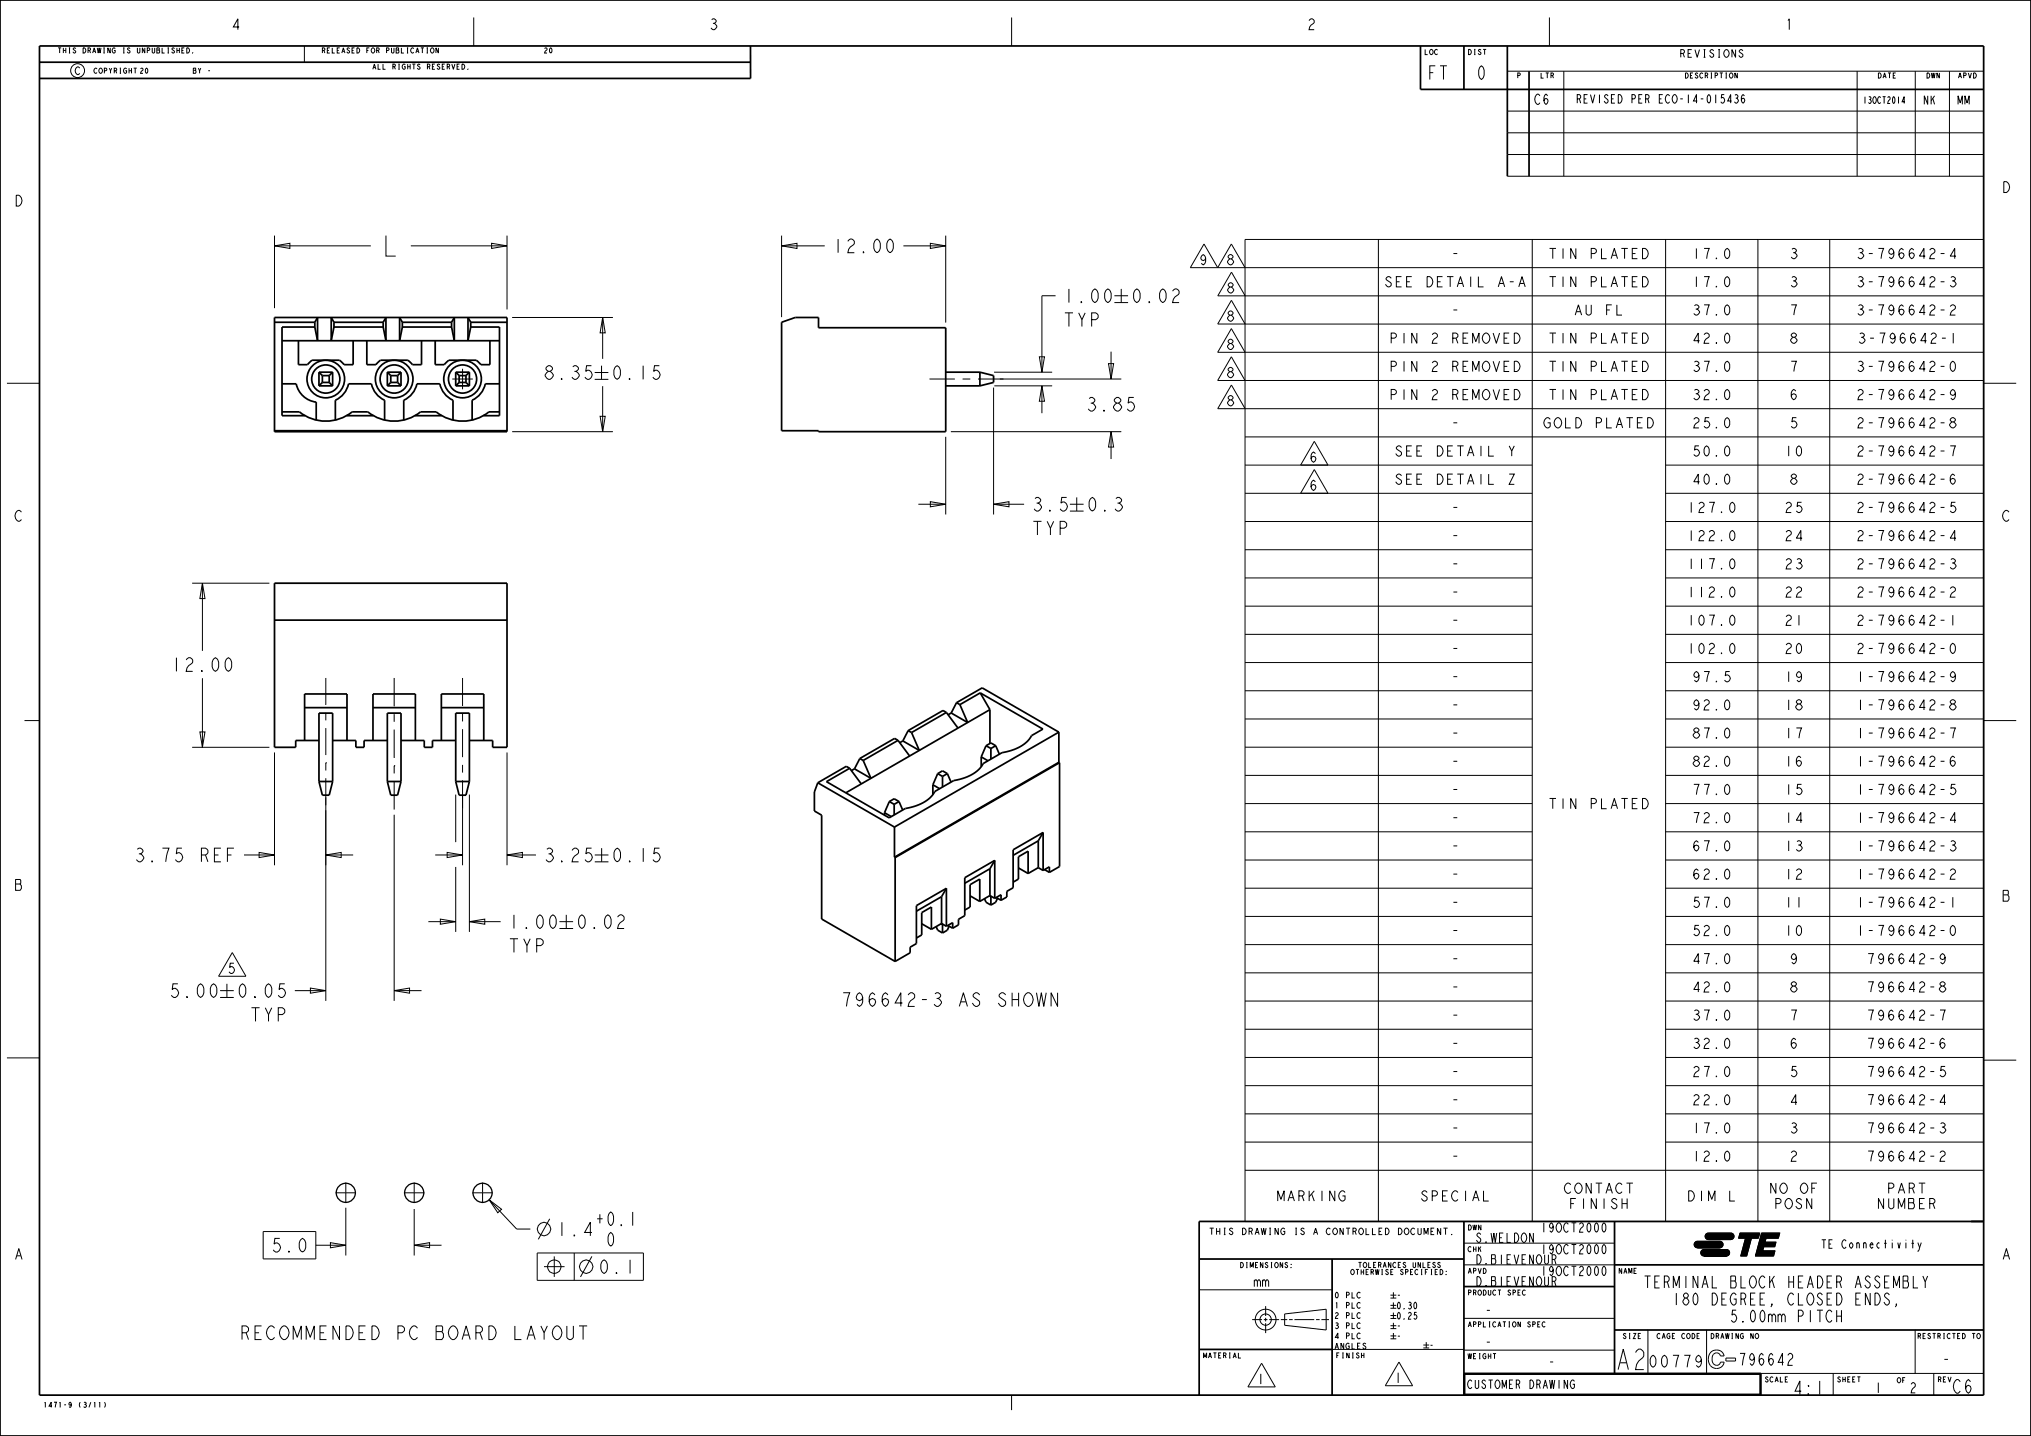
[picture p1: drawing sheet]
<svg xmlns="http://www.w3.org/2000/svg" width="594mm" height="420mm" viewBox="0 0 594 420" stroke-linecap="round" stroke-linejoin="round" font-family="sans-serif">
<g fill="none" stroke="#000" stroke-width=".29">
<path d="M39.1 19.9h.9M39.5 19.9v1.5M51 14.3l-.3-.3-.4 .3 .7 .7-.1 .4-.3 .1-.4-.4M51.7 14v1.5M51.7 14.8h.8M52.5 14v1.5M53.2 14.8h.4M53.9 14h-.7v1.5h.7M54.6 14a.76 .76 0 0 1 .8 .8 .76 .76 0 0 1-.8 .7zM56.3 15.4l.1 .1zM89 13.4v4.8M123.1 14h.9"/>
<path d="M123.5 14v1.5M124.8 14h.4M124.8 15.5h.4M125 14v1.5M126.1 14.1l.2-.1a.77 .77 0 0 1 .7 .8 .77 .77 0 0 1-.7 .7l-.4-.7zM128.2 14v1.5l-.7-1.5v1.5M132.1 18.7l.5 1.6 .4-1.6M133.7 19.5h.4M134.4 18.7h-.7v1.6h.7M135.1 18.7a.76 .76 0 0 1 .8 .8 .76 .76 0 0 1-.8 .8zM138.6 5.1v8.3M295.9 5.1v8.3"/>
<path d="M433.8 14.5h.9M453.2 5.1v8.3M507.6 14.5v2.3l-1.1-2.3v2.3M509.7 14.9l-.4-.4-.6 .4 .1 .4 .9 .7-.1 .6-.5 .2-.6-.6M60.9 20.7h.5M136.8 20.1l.1 .2zM440.8 32.5h139.4M440.8 20.8h139.4M440.8 38.8h139.4M457.4 20.8v30.7M504.3 27.7h-.8l-.1 1 .3-.2a.84 .84 0 0 1 .7 .8 .84 .84 0 0 1-.7 .9l-.4-.4M506 21.5l.2-.2a.77 .77 0 0 1 .6 .8 .77 .77 0 0 1-.6 .8l-.4-.8z"/>
<path d="M506.4 29.5h-1.1l.9-1.8v2.5M507.4 27.9l.5-.2 .4 .4-.4 .6a.68 .68 0 0 1 .5 .9 .68 .68 0 0 1-1 .4l-.1-.2M507.7 28.7h.2M508.1 21.3v1.6l-.7-1.6v1.6M510.2 28.1l-.4-.4a1.69 1.69 0 0 0 0 2.5 .83 .83 0 0 0 0-1.5l-.4 .2-.1 .4M543.1 20.8l.1 30.7M554.4 21.3h-.7v1.6h.7M557.1 29.8h-.8l.6-1.5v2M560.1 20.8l.1 30.7M570.1 20.8l.1 30.7M577.2 21.3a.76 .76 0 0 1 .8 .8 .76 .76 0 0 1-.8 .8zM440.8 45.2h139.4"/>
<path d="M440.8 51.5h139.4M364.1 70h216v287.3h-216zM364.1 78.3h216M403.1 70v287.3M448.1 70v287.3M453.2 72.7h1.9M454.1 72.7v3M480.4 72.7a1.51 1.51 0 0 1 1.7 1.5 1.51 1.51 0 0 1-1.7 1.5zM487.1 70v287.3M514.1 70v287.3M535.1 70v287.3M543.6 72.9l.3-.2a.77 .77 0 0 1 1 .7l-.6 .5a.86 .86 0 0 1 .5 1.4 .86 .86 0 0 1-1.4-.1"/>
<path d="M543.9 73.9h.4M572.1 74.9h-1.7l1.3-2.2v3M364.1 94.8h216M364.1 86.5h216M2 112.1h9.6M132.3 110.9h6M135.3 107.9v6M271.8 110.9h7.5M281.5 110.9h2.3M286 110.9h7.5M364.1 119.5h216M364.1 111.3h216"/>
<path d="M364.1 103h216M580.2 112.1h9.5M364.1 136h84M364.1 127.8h216M384.4 129.1l4 6.9h-8zM487.1 136h93M364.1 144.3h84M364.1 152.5h84M380.4 144.3l4-7 4 7M487.1 144.3h93M487.1 152.5h93M364.1 177.3h84"/>
<path d="M364.1 169h84M364.1 160.8h84M487.1 177.3h93M487.1 169h93M487.1 160.8h93M95.3 198.3v7.9M115.3 198.3v8.3M135.3 198.3v8.2M364.1 193.8h84M364.1 185.5h84M487.1 193.8h93M487.1 185.5h93"/>
<path d="M7.2 210.8h4.4M95.3 208.4v2.3M95.3 213v7.8M115.3 208.9v2.2M115.3 213.4v8.3M135.3 208.7v2.3M135.3 213.3v8.2M364.1 218.5h84M364.1 210.3h84M364.1 202h84M487.1 218.5h93M487.1 210.3h93"/>
<path d="M487.1 202h93M580.2 210.8h9.5M95.3 223.1h.1M95.3 223.1v2.3M95.3 227.6v7.9M115.3 224h.1M115.3 224v2.2M115.3 228.5v8.3M135.3 223.7v2.3M135.3 228.2v8.2M364.1 235h84M364.1 226.8h84"/>
<path d="M487.1 235h93M487.1 226.8h93M364.1 259.8h84M364.1 251.5h84M364.1 243.3h84M487.1 259.8h93M487.1 251.5h93M487.1 243.3h93M364.1 276.3h84M364.1 268h84M487.1 276.3h93M487.1 268h93"/>
<path d="M364.1 292.8h84M364.1 284.5h84M487.1 292.8h93M487.1 284.5h93M2 309.4h9.6M364.1 317.5h84M364.1 309.3h84M364.1 301h84M487.1 317.5h93M487.1 309.3h93M487.1 301h93M580.2 310.1h9.5"/>
<path d="M364.1 334h84M364.1 325.8h84M487.1 334h93M487.1 325.8h93M98.1 348.9h6M101.1 353.2v14M101.1 345.9v6M118.1 348.9h6M121.1 345.9v6M121.1 353.6v13.6M138.1 348.9h6M141.1 345.9v6"/>
<path d="M143.1 350.9l3.6 2.8-1.1 1zM143.1 350.9l8 8.6h4M160.8 356.5l-3.4 6M353.8 359.2h1.2M354.4 359.2v1.9M355.8 359.2v1.9M356.8 359.2v1.9M357.9 359.2h.5M358.2 359.2v1.9M364.1 342.3h216M419.5 359.2h-1v1.9h1M421.4 359.2v1.9l-1-1.9v1.9"/>
<path d="M422.2 359.2h1.2M422.8 359.2v1.9M468.8 357.9l.3-.3a1.86 1.86 0 0 1 0 2.8 1.94 1.94 0 0 1-.3-2.5zM77 360.2h15.4v8h-15.4zM92.4 364.2h8.7M96.6 363.5l4.5 .7-4.5 .8zM121.1 364.2l4.5-.7v1.5zM121.1 364.2h8M157.1 366.5h31.1v8h-31.1zM159.1 370.5h6M162.1 367.5v6M167.9 366.5v8"/>
<path d="M173.1 367.5l-3.3 6M173.1 360.5h-2.1l1.7-3v4M176.2 368.8l.5-.3 .4 .3a2.53 2.53 0 0 1-.4 3.7l-.5-.4a2.77 2.77 0 0 1 0-3.3zM180.2 372.1l.3 .4h-.3zM184.3 368.5v4M350.7 377.2h38.8M355.8 360.2h1M357.9 361.1h.5M376.6 369.5l-.3-.3-.4 .3 .7 .8-.1 .3-.4 .2-.3-.4M377.6 369.7l.1 .2zM377.6 370.6l.1 .2zM397.8 378.2l-.3-.2a.87 .87 0 0 0-.7 .8 .87 .87 0 0 0 .7 .9l.3-.3"/>
<path d="M406.7 378.8h1.7M406.7 379.7h1.7M407.5 378v1.7M417.6 370h.5M418.3 369.2h-.7v1.5h.7M418.5 371.3h.3M418.5 372.8h.3M419.8 372h.4M419.8 369.5l-.3-.3-.4 .3 .7 .7-.1 .4-.4 .1-.3-.3M420.5 371.3h-.7v1.5h.7M421.2 371.3a.76 .76 0 0 1 .8 .7 .76 .76 0 0 1-.8 .8zM421.2 369.5l-.2-.3-.5 .3 .7 .7-.1 .4-.3 .1-.4-.3"/>
<path d="M422.9 371.8l.1 .1zM422.9 372.7l.1 .1zM424.6 360.9l.1 .2zM428.1 369.9h44.1M428.1 363.6h44.1M433.8 371a.76 .76 0 0 1 .9 .7 .76 .76 0 0 1-.9 .8zM444 378.1h.4M444.7 377.3h-.7v1.5h.7M446.1 377.6l-.3-.3a.77 .77 0 0 0-.6 .8 .77 .77 0 0 0 .6 .7l.3-.2M448.5 360.6v2.8l-1.1-2.8v2.8M451.8 373.4v2.3l.4 .4h.2l.5-.4v-2.3M451.8 367v2.3l.4 .4h.2l.5-.4v-2.3"/>
<path d="M454 374.8h.6l.5-.5v-.4l-.5-.5h-.6v2.7M454 368.4h.6l.5-.5v-.5l-.5-.4h-.6v2.7M454.6 374.8l.5 1.3M454.6 368.4l.5 1.3M468.8 364.2l.3-.2a1.86 1.86 0 0 1 0 2.7 1.94 1.94 0 0 1-.3-2.5zM468.8 370.6l.3-.3a1.86 1.86 0 0 1 0 2.8 1.94 1.94 0 0 1-.3-2.5zM478.6 371h-.7v1.5h.7M495.8 363.3l.6-.3h6.6a.95 .95 0 0 1 .9 .9 .95 .95 0 0 1-.8 1l-6.7 .1a.95 .95 0 0 1-.8-.6 .95 .95 0 0 1 .2-1.1zM496.4 365l6.7-.1zM497.7 365.7l.7-.2h6.5a.95 .95 0 0 1 1 .8 .95 .95 0 0 1-.9 1l-6.6 .1a.95 .95 0 0 1-.9-.6 .95 .95 0 0 1 .2-1.1zM498.4 367.4l6.6-.1zM499 360.9l.6-.3h6.6a.95 .95 0 0 1 .9 .9 .95 .95 0 0 1-.8 1h-6.7a.95 .95 0 0 1-.8-.5 .95 .95 0 0 1 .2-1.1z"/>
<path d="M499.6 362.5h6.7zM503.1 364.9l-6.7 .1a.95 .95 0 0 1-.9-1 .95 .95 0 0 1 .9-1h6.6a.95 .95 0 0 1 .9 1 .95 .95 0 0 1-.9 1M505 367.4h-6.6a.95 .95 0 0 1-1-1 .95 .95 0 0 1 1-.9h6.5a.95 .95 0 0 1 1 .9 .95 .95 0 0 1-1 1M506.3 362.5h-6.7a.95 .95 0 0 1-.9-.9 .95 .95 0 0 1 .9-1h6.6a.95 .95 0 0 1 .9 1 .95 .95 0 0 1-.9 .9M508.9 360.6h5.8l-.4 1.5h-2.1l-1.4 5.3h-1.7l1.4-5.3h-2zM515.2 360.6h5.3l-.4 1.5h-3.6l-3.1 5.3zM515.2 360.6h5.3l-.4 1.5h-3.6l-.3 1.2h3.2l-.3 1.3h-3.3l-.3 1.3h3.6l-.4 1.5h-5.3zM515.8 364.6l-.3 1.3h3.6l-.4 1.5h-5.3zM516.5 362.1l-.3 1.2h3.2l-.3 1.3h-3.3l-2.4 2.8zM547 378.2v3.5l-1.4-3.5v3.5M548.4 378.2a1.2 1.2 0 0 1 1.4 .9 2.17 2.17 0 0 1-.7 2.6h-.7zM551.2 374.9h.8"/>
<path d="M552.6 373.2h-1.4v3.5h1.4M552.6 378.8l-.6-.6a.8 .8 0 0 0-.8 .9l.5 .6a1.11 1.11 0 0 1 .9 .9 1.11 1.11 0 0 1-.6 1.1 1.15 1.15 0 0 1-1-.9M553.8 376.7v-3.5l.9 2.9 .8-2.9v3.5M556.6 373.2h1.2l.2 .3-.2 1.2 .4 .5v.9l-.4 .6h-1.2zM556.6 374.7h1.2M559 363.6h.8M559.4 362.6v2.5M559.6 373.2v3.5h1.4M560.9 363.4l.5 1.5-.4 1h-.2M561.9 363.4l-.5 1.5M562.4 373.2l.7 1.7v1.8M563.8 373.2l-.7 1.7"/>
<path d="M362.2 395.7v1.5h.7M366.2 386h2.9M369.6 386h1.1M370.2 382v2.9M370.2 385.4v1.1M370.2 387v2.9M371.2 386h2.9M374.6 386h1.9M375.7 384.3l12.2-1.4v6.1l-12.2-1.4zM377 386h1.1M378.6 386h5.8M384.9 386h1"/>
<path d="M386.5 386h2.2M389.6 394.7h38.6M397.8 381.2l-.3-.3a.87 .87 0 0 0-.7 .9 .87 .87 0 0 0 .7 .8l.3-.2M397.8 384.2l-.3-.3a.87 .87 0 0 0-.7 .9 .87 .87 0 0 0 .7 .8l.3-.3M397.8 387.2l-.3-.3a.87 .87 0 0 0-.7 .8 .87 .87 0 0 0 .7 .9l.3-.3M397.8 390.2l-.3-.3a.87 .87 0 0 0-.7 .8 .87 .87 0 0 0 .7 .9l.3-.3M398.2 396.4h.7M398.9 395.7v1.5M399.5 393.1l-.3-.2-.5 .2 .8 .9-.1 .4-.4 .2-.4-.5M406.7 390.7h1.7M406.7 387.7h1.7M406.7 384.8h1.7"/>
<path d="M406.7 381.8h1.7M406.7 391.6h1.7M406.7 388.6h1.7M406.7 385.6h1.7M406.7 382.6h1.7M407.5 380.9v1.7M407.5 383.9v1.7M407.5 386.9v1.7M407.5 389.9v1.7M413.7 381l.2-.1a1.35 1.35 0 0 1 0 2 1.41 1.41 0 0 1-.2-1.9zM414.3 383.8h-.6l-.1 .9 .2-.2a.67 .67 0 0 1 .6 .7 .67 .67 0 0 1-.6 .6l-.3-.3M416.3 393.4h1.7"/>
<path d="M416.3 394.2h1.7M417.1 392.5v1.7M428.1 385.6h44.1M428.1 394.9h44.1M436.6 395.9h.9M437.1 395.9v1.5M448.3 387.4l.6-.2v-.5l-.6-.1v1.5M449.7 387.4h.5M450.5 386.6h-.8v1.5h.8M451.9 386.8l-.3-.2a.77 .77 0 0 0-.6 .8 .77 .77 0 0 0 .6 .7l.3-.2M479.9 390h-.8v1.5h.8M482 389v12.7"/>
<path d="M494.9 390a.76 .76 0 0 1 .8 .8 .76 .76 0 0 1-.8 .7zM496.3 390.8h.5M497.1 390h-.8v1.5h.8M497.6 397.6l-.2 .5-.6 .3-.7-.3a1.27 1.27 0 0 1 .7-1.7l.4 .3a2.21 2.21 0 0 1-.4 3.2l-.7-.6M499.1 389v12.7M500.4 395.5l.8-.5 1.1-.1 .9 .2 .7 .6 .3 .9h-1l-.5-.7-.8-.2-.8 .4-.3 .9 .1 1.4 .7 .8h1l.6-.8h1l-.2 .8-.6 .7-.9 .3h-.8l-.9-.3-.7-.6-.4-1-.1-1 .3-1zM507.6 397.2h-2.8v.9h2.8M512.8 390v1.5l-.8-1.5v1.5M513.6 390.1l.1-.1a.77 .77 0 0 1 .7 .8 .77 .77 0 0 1-.6 .7l-.5-.7zM522.9 396.4l.5-.6h.4l.5 .6a1.35 1.35 0 0 1-.9 1.5l-.5 1.4h1.4M535.8 383.8l-.6-.6a1.94 1.94 0 0 0-1.3 1.6 1.94 1.94 0 0 0 1 1.9h.3l.6-.6M537.2 383.2v3.5"/>
<path d="M537.2 384.9h1.4M538.6 383.2v3.5M554.7 381.7l-.2-.3h.2v.3l-.4 .6M560.1 389v12.7M576.8 390h.9M577.2 390v1.5M578.4 390.1l.2-.1a.77 .77 0 0 1 .6 .8 .77 .77 0 0 1-.6 .7l-.5-.7zM29 410.4l.2-.3v1.5M30.5 410.1l.3 .7-.3 .8M295.9 408v4.4M458.5 403.6v2.5l-1-2.5v2.5M460.5 404l-.4-.4a1.33 1.33 0 0 0-.9 1.3 1.33 1.33 0 0 0 .9 1.2l.4-.4v-.8h-.5"/>
<path d="M515 401.7h65.2M522.1 403.5h.5M522.9 402.7h-.8v1.5h.8M536.2 401.7v6.3M543.2 402.7h.9M543.7 402.7v1.5M565.6 401.7v6.3"/>
<circle cx="22.7" cy="20.7" r="2.03"/>
<circle cx="159.1" cy="359.5" r="1.96"/>
<circle cx="162.1" cy="370.4" r="1.99"/>
<circle cx="171.4" cy="370.5" r="1.96"/>
<circle cx="370.2" cy="386" r="3"/>
<circle cx="370.2" cy="386" r="1.66"/>
</g>
<path d="M495.8 363.3l.6-.3h6.6a.95 .95 0 0 1 .9 .9 .95 .95 0 0 1-.8 1l-6.7 .1a.95 .95 0 0 1-.8-.6 .95 .95 0 0 1 .2-1.1zM497.7 365.7l.7-.2h6.5a.95 .95 0 0 1 1 .8 .95 .95 0 0 1-.9 1l-6.6 .1a.95 .95 0 0 1-.9-.6 .95 .95 0 0 1 .2-1.1zM499 360.9l.6-.3h6.6a.95 .95 0 0 1 .9 .9 .95 .95 0 0 1-.8 1h-6.7a.95 .95 0 0 1-.8-.5 .95 .95 0 0 1 .2-1.1zM508.9 360.6h5.8l-.4 1.5h-2.1l-1.4 5.3h-1.7l1.4-5.3h-2zM515.8 364.6l-.3 1.3h3.6l-.4 1.5h-5.3zM516.5 362.1l-.3 1.2h3.2l-.3 1.3h-3.3l-2.4 2.8zM515.2 360.6h5.3l-.4 1.5h-3.6l-3.1 5.3z" fill="#000"/>
<g fill="none" stroke="#000" stroke-width=".51">
<path d="M0 0h594v420h-594zM11.6 18.2h207.9M11.6 13.4h568.6v394.6h-568.6zM219.5 13.4v9.5h-207.9M415.4 13.4v12.7h164.8M428.1 13.4v12.7M440.8 13.4v38.1M447.2 20.8v30.7M80.3 92.9h68v33.4h-68zM80.3 94.3h11.8M82.5 99.7h63.6M87.3 99.7v7h2.6l1.4-1.3h8l1.3 1.3h2.7v-7"/>
<path d="M92.1 95.7h-9.6v25.9h6.7M92.1 94.3l.8-1.4v6.8l-.8-4M92.1 94.3v1.4M97.7 94.3l-.8-1.4v6.8l.8-4M97.7 94.3v1.4M97.7 95.7h14.4M97.7 94.3h14.4M107.3 99.7v7h2.6l1.4-1.3h8l1.3 1.3h2.7v-7M112.1 94.3l.8-1.4v6.8l-.8-4M112.1 94.3v1.4M117.7 94.3l-.8-1.4v6.8l.8-4M117.7 94.3v1.4"/>
<path d="M117.7 95.7h14.4M117.7 94.3h14.4M127.3 99.7v7h2.6l1.4-1.3h8l1.3 1.3h2.7v-7M132.1 94.3l.8-1.4v6.8l-.8-4M132.1 94.3v1.4M137.7 95.7h8.4v25.9h-4.7M137.7 94.3h10.6M137.7 94.3l-.8-1.4v6.8l.8-4M137.7 94.3v1.4M228.6 94.3l4-1.4h6.8v3h37.2v30.4h-37.2v-.3h-10.8zM82.5 112.3h4.1a6.8 6.8 0 0 0 5.9 5.3v5.3M93.3 108.9v4"/>
<path d="M93.3 108.9l1 1M93.3 112.9h4M93.3 108.9h4M94.3 109.9v2M94.3 111.9l-1 1M94.3 111.9h2M94.3 109.9h2M96.3 109.9v2M96.3 111.9l1 1M97.3 108.9v4M97.3 108.9l-1 1M113.3 112.9h4"/>
<path d="M113.3 108.9v4M113.3 108.9l1 1M113.3 108.9h4M114.3 111.9h2M114.3 109.9v2M114.3 109.9h2M114.3 111.9l-1 1M116.3 111.9l1 1M116.3 109.9v2M117.3 108.9l-1 1M117.3 108.9v4M133.3 112.9h4"/>
<path d="M133.3 108.9h4M133.3 108.9l1 1M133.3 108.9v4M134.3 111.9h2M134.3 109.9h2M134.3 111.9l-1 1M134.3 109.9v2M136.3 111.9l1 1M136.3 109.9v2M137.3 108.9l-1 1M137.3 108.9v4M146.1 112.3h-4.2a6.8 6.8 0 0 1-3.8 4.8v5.8"/>
<path d="M276.6 112.9h10M276.6 108.9h10M286.6 108.9l4 1v2l-4 1M286.6 108.9v4M80.3 126h68M82.5 120.5h5.1a12.3 12.3 0 0 0 15.4 0h4.6a12.3 12.3 0 0 0 15.4 0h4.6a12.3 12.3 0 0 0 15.4 0h3.1M98.1 122.9v-5.8a6.8 6.8 0 0 0 3.8-4.8h6.7a6.8 6.8 0 0 0 3.9 4.8v5.8M101.4 121.6h7.8M118.1 122.9v-5.8a6.8 6.8 0 0 0 3.8-4.8h6.7a6.8 6.8 0 0 0 3.9 4.8v5.8M121.4 121.6h7.8M80.3 181.4h68M89.1 216.6v-13.6h12.4v13.6"/>
<path d="M89.1 207h12.4M93.3 216.6h-6.8v2h-6.2v-48h68v48h-4.2v-2h-6.8M97.3 216.6h6.8v2h2.4v-2h6.8M109.1 216.6v-13.6h12.4v13.6M109.1 207h12.4M117.3 216.6h6.8v2h2.4v-2h6.8M129.1 207h12.4M129.1 216.6v-13.6h12.4v13.6M262.6 216.5l-1-.5-10.1 5.8M262.6 216.5l-10.1 5.9M262.6 216.5l3.4 4.6M264.1 216.7l-1 .5"/>
<path d="M265.6 213.7l-1.5 3M265.6 213.7l1 .6M266.6 214.3l2.3 5.2-4.8-2.8M276.8 208.4l-1-.6-10.2 5.9M276.8 208.4l-10.2 5.9M276.8 208.4l3.4 4.5M278.2 208.5l-.9 .6M279.8 205.5l7.5-4.3 22.4 12.9M279.8 205.5l-1.6 3M279.8 205.5l.9 .6M280.7 206.1l2.3 5.2-4.8-2.8M286.7 202.7l18.3 10.5-3.3 2a11.5 11.5 0 0 1-8.6 4.9l-5.6 3.2a11.5 11.5 0 0 1-8.6 5l-5.5 3.2a11.5 11.5 0 0 1-8.6 5l-4.8 2.7-18.3-10.6 6.8-3.9"/>
<path d="M286.7 202.7l-6 3.4M286.7 202.7l2.8 4.9M288.4 218.1l-1.4 3.3M288.4 218.1l1.4 .8M289.5 207.6l-42.1 24.3M289.5 207.6v9.9M289.8 218.9v3.1M291.2 218.1l-1.4-.8-1.4 .8M291.2 218.1l-1.4 .8M291.2 218.1l1.1 2.5M309.7 214.1l-48.1 27.8M309.7 214.1v8.9"/>
<path d="M93.3 228.6v-20h4v20M93.3 228.6l1 4h2l1-4M93.3 228.6h4M113.3 228.6v-20h4v20M113.3 228.6l1 4h2l1-4M113.3 228.6h4M133.3 228.6v-20h4v20M133.3 228.6l1 4h2l1-4M133.3 228.6h4M239.2 228.9l-1 2.7v5.6l2.1 1.2v30.4l21.5 12.4M239.2 228.9l22.4 13M248.5 224.7l-1-.6-8.3 4.8"/>
<path d="M248.5 224.7l3.4 4.6M249.9 224.9l-.9 .5M251.5 221.8l-1.6 3.1M251.5 221.8l1 .6M252.5 222.4l2.2 5.2-4.8-2.7M258.7 237.7v.7M258.7 237.7l2 1.1M260.1 234.4l-1.4 3.3M260.1 234.4l1.4-.8 1.4 .8M260.1 234.4l1.4 .9M261.5 235.3v3.1M262.9 234.4l-1.4 .9"/>
<path d="M262.9 234.4l1.1 2.5M272.8 229.5v2.9M272.8 229.5l2 1.2M274.2 226.3l1.5-.8 1.4 .8M274.2 226.3l-1.4 3.2M274.2 226.3l1.5 .8M275.7 227.1v3.1M277.1 226.3l-1.4 .8M277.1 226.3l1 2.5M287 221.4v2.8M287 221.4l2 1.1M309.7 223l-48.1 27.7"/>
<path d="M309.7 223l.2 .1M309.9 223.1l-48.1 27.7M309.9 223.1v30.3l-3 1.8M261.6 250.7l.2 .1M261.6 241.9v8.8M261.8 250.8v30.4M276.8 259.8l-8.8 5.1v11.1l-1.8 1v1.7l-4.4 2.5M276.8 259.8v11.1M276.8 259.8l-1.4 2.5M289.5 254.1v7.8M289.5 254.1l-7.3 4.2M290.9 251.6l-8.7 5.1v11.1l-1.9 1.1v1.6l-1.7 1"/>
<path d="M290.9 251.6v11.2M290.9 251.6l-1.4 2.5M297.9 253.9l2.8 1.6M300.7 255.5v-6.5l-2.8 1.6v6.5l-1.6 .9M303.7 253.8l1.4 .8M303.7 245.9l-7.4 4.3M303.7 253.8l-3 1.7M303.7 245.9v7.9M305.1 243.5l-8.8 5v11.1l-1.8 1.1v1.6l-1.7 1M305.1 243.5l-1.4 2.4M305.1 254.6l1.8-1.1v1.7M305.1 243.5v11.1"/>
<path d="M305.5 254.3l1.4 .9M269.6 270.2l2.8 1.6M272.4 271.8v-6.5l-2.8 1.6v6.5l-1.6 .9M273.8 271l.4 1.1 1.5 .8M275.2 270.2l.6 .1M275.4 270.1l1.4 .8M275.4 262.3v7.8M275.4 262.3l-7.4 4.2M275.4 270.1l-3 1.7M275.7 270.3v2.6M276.8 270.9l1.8-1v1.6M277.2 270.7l1.4 .8"/>
<path d="M277.6 270.9l-.5 1.2-1.4 .8M283.7 262l2.8 1.6M286.5 263.6v-6.5l-2.8 1.6v6.6l-1.5 .9M287.9 262.8l.5 1.1 1.4 .8M289.4 262l.5 .2M289.5 261.9l1.4 .9M289.5 261.9l-3 1.7M289.8 262.1v2.6M290.9 262.8l1.9-1.1v1.6M291.4 262.5l1.4 .8M291.7 262.7l-.5 1.2-1.4 .8M428.1 357.2v50.8"/>
<path d="M472.2 357.2v44.5M580.2 357.2h-229.5v50.8M350.8 368.2h77.3M389.6 368.2v39.8M428.1 376.3h44.1M472.2 369.9h108M350.7 394.7h38.9M472.2 389h108M428.1 401.7h86.9v6.3M428.3 401.9h86.5v5.9h-86.5z"/>
<circle cx="95.3" cy="110.9" r="5.5"/>
<circle cx="95.3" cy="110.9" r="4.1"/>
<circle cx="115.3" cy="110.9" r="5.5"/>
<circle cx="115.3" cy="110.9" r="4.1"/>
<circle cx="135.3" cy="110.9" r="5.5"/>
<circle cx="135.3" cy="110.9" r="4.1"/>
</g>
<!-- layer: DIM_DRIVEN -->
<g fill="none" stroke="#000" stroke-width=".29">
<path d="M80.3 71.9l4.5-.7v1.5zM80.3 68.9v21.2M80.3 71.9h28.2M120.2 71.9h28.1M143.8 71.2l4.5 .7-4.5 .8zM148.3 68.9v21.6M228.6 71.9l4.5-.7v1.5zM228.6 68.9v23.9M228.6 71.9h12.6M259.8 70.2l.5-.3 .5 .3a2.53 2.53 0 0 1-.5 3.7l-.5-.3a2.77 2.77 0 0 1 0-3.4zM264.2 71.9h12.4M272.1 71.2l4.5 .7-4.5 .8z"/>
<path d="M276.6 68.9v25.5M149.8 92.9h29.5M176.3 92.9l.7 4.5h-1.5zM176.3 92.9v12.1M308.7 86.5h-4v22.4M323.6 84.8l.4-.3 .5 .3a2.53 2.53 0 0 1-.5 3.7l-.4-.3a2.78 2.78 0 0 1 0-3.4zM325.9 86.5h4M325.9 88.5h4M327.9 84.5v4M342.9 85.2l.8-.7h.4l.7 .7a1.54 1.54 0 0 1-1.1 1.6l-.5 .7-.3 1h1.9M173 107h-1.4l-.3 1.6 .5-.3a1.34 1.34 0 0 1 1.4 1.3 1.34 1.34 0 0 1-1.4 1.4l-.7-.7M173.9 109h4"/>
<path d="M173.9 111h4M175.9 107v4M176.3 113v13.3M192.8 107h-1.4l-.2 1.6 .5-.3a1.34 1.34 0 0 1 1.4 1.3 1.34 1.34 0 0 1-1.4 1.4l-.8-.7M290.6 113.4v37.1M290.7 108.9h17M290.8 112.9h16.9M292.4 110.9h35.5M304 104.4h1.5l-.8 4.5zM304.7 112.9l.8 4.5h-1.5zM304.7 112.9v8M324.2 106.4h1.5l-.8 4.5z"/>
<path d="M324.9 102.9v8M331.6 116.2h-1.4l-.3 1.7 .5-.3a1.34 1.34 0 0 1 1.4 1.3 1.34 1.34 0 0 1-1.4 1.3l-.7-.6M149.8 126.3h29.5M175.5 121.8h1.5l-.7 4.5zM276.6 127.8v22.7M278.1 126.3h49.8M324.9 126.3l.8 4.5h-1.5zM324.9 126.3v8M268.6 147.5h8M272.1 146.7l4.5 .8-4.5 .7zM290.6 147.5l4.5-.8v1.5zM290.6 147.5h8.9"/>
<path d="M312 145.5h-1.5l-.2 1.6 .5-.3a1.34 1.34 0 0 1 1.4 1.3 1.34 1.34 0 0 1-1.4 1.4l-.7-.7M312.9 147.5h4M312.9 149.5h4M314.9 145.5v4M326.4 145.8l.4-.3a1 1 0 0 1 1.2 1l-.7 .6a1.15 1.15 0 0 1 .9 1.7 1.15 1.15 0 0 1-1.8 .3l-.3-.3M56.2 170.6h22.6M59.2 170.6l.8 4.5h-1.5zM59.2 170.6v19.8M59.2 198.4v20.2M66.3 192.7l.5-.3 .5 .3a2.53 2.53 0 0 1-.5 3.7l-.5-.4a2.77 2.77 0 0 1 0-3.3zM56.2 218.6h22.6M58.5 214.1h1.5l-.8 4.5z"/>
<path d="M95.3 237v55.7M115.3 238.3v54.4M133.3 232.4v13.9M135.3 232.7v20.4M137.3 232.4v40.2M148.3 220.1v33M127.3 250.1h8M130.8 249.3l4.5 .8-4.5 .7zM133.3 253.6v19M148.3 250.1l4.5-.8v1.5zM148.3 250.1h8.5M173 248.1h-1.4l-.3 1.6 .5-.3a1.34 1.34 0 0 1 1.4 1.3 1.34 1.34 0 0 1-1.4 1.4l-.7-.7"/>
<path d="M174 250.1h4M174 252.1h4M176 248.1v4M192.9 248.1h-1.4l-.3 1.6 .5-.3a1.34 1.34 0 0 1 1.4 1.3 1.34 1.34 0 0 1-1.4 1.4l-.7-.7M125.3 269.6h8M128.8 268.8l4.5 .8-4.5 .7zM137.3 269.6l4.5-.8v1.5zM137.3 269.6h9.1M161.2 267.9l.5-.3 .5 .3a2.53 2.53 0 0 1-.5 3.7l-.5-.4a2.77 2.77 0 0 1 0-3.3zM163.6 269.6h4M163.6 271.6h4M165.6 267.6v4"/>
<path d="M180.6 268.2l.7-.6h.5l.7 .6a1.54 1.54 0 0 1-1.2 1.7l-.4 .7-.3 1h1.9M62 288.1l.5-.4 .4 .4a2.53 2.53 0 0 1-.4 3.6l-.5-.3a2.77 2.77 0 0 1 0-3.3zM64.4 289.7h4M64.4 291.7h4M66.4 287.7v4M83.3 287.7h-1.4l-.3 1.7 .5-.3a1.34 1.34 0 0 1 1.4 1.3 1.34 1.34 0 0 1-1.4 1.3l-.7-.6M86.2 289.7h9.1M90.8 289l4.5 .7-4.5 .8zM115.3 289.7l4.5-.7v1.5zM115.3 289.7h8"/>
</g>
<!-- layer: DIM_PART_REF -->
<path d="M80.3 220.1v33M95.3 233.2v19.9M53.2 248.1h-1.4l-.3 1.6 .5-.3a1.34 1.34 0 0 1 1.4 1.3 1.34 1.34 0 0 1-1.4 1.4l-.7-.7M68.4 248.1h-1.9v4M71.4 250.1h8.9M75.8 249.3l4.5 .8-4.5 .7zM95.3 250.1l4.5-.8v1.5zM95.3 250.1h8" fill="none" stroke="#000" stroke-width=".29"/>
<!-- layer: DTM_CURVE -->
<g fill="none" stroke="#000" stroke-width=".38">
<circle cx="101.1" cy="348.9" r="2.8"/>
<circle cx="121.1" cy="348.9" r="2.8"/>
<circle cx="141.1" cy="348.9" r="2.8"/>
</g>
<!-- layer: NOTE -->
<g fill="none" stroke="#000" stroke-width=".29">
<path d="M406.9 98.9h.9l.4-.2 .2-.3-.2-.7-.4-.3h-.9v3M406.9 81.4l-.6-.5a.77 .77 0 0 0-.9 .8l.5 .5a1.01 1.01 0 0 1 .8 1.5l-.8 .2-.7-.7M442.9 97.4a1.51 1.51 0 0 1 1.7 1.5 1.51 1.51 0 0 1-1.7 1.5zM444.2 83.9l.9-3 1 3M444.6 82.9h1.1M453.2 97.4h1.9M453.2 80.9h1.9M454.1 80.9v3M454.1 97.4v3M480.4 97.4a1.51 1.51 0 0 1 1.7 1.5 1.51 1.51 0 0 1-1.7 1.5zM480.4 80.9a1.51 1.51 0 0 1 1.7 1.5 1.51 1.51 0 0 1-1.7 1.5zM543.6 89.4l.3-.2a.77 .77 0 0 1 1 .7l-.6 .5a.86 .86 0 0 1 .5 1.4 .86 .86 0 0 1-1.4-.1"/>
<path d="M543.6 81.2l.3-.3a.77 .77 0 0 1 1 .8l-.6 .5a.86 .86 0 0 1 .5 1.3 .86 .86 0 0 1-1.4-.1M543.9 97.7l.4-.3a.77 .77 0 0 1 1 .8l-.6 .5a.86 .86 0 0 1 .5 1.3 .86 .86 0 0 1-1.4-.1M543.9 90.4h.4M543.9 82.2h.4M544.3 98.7h.4M546.9 98.9h1.2M549.8 97.4h1.5l-.8 3M554.3 98.4l-.2 .5-.6 .3-.6-.3a1.07 1.07 0 0 1 .6-1.5l.4 .3a1.84 1.84 0 0 1-.4 2.7l-.6-.5M557.1 97.9l-.6-.5-.4 .3a1.84 1.84 0 0 0 .4 2.7 1.07 1.07 0 0 0 .6-1.5l-.6-.2-.6 .2-.1 .5M560.1 97.9l-.6-.5-.4 .3a1.84 1.84 0 0 0 .4 2.7 1.07 1.07 0 0 0 .6-1.5l-.6-.2-.6 .2-.1 .5M563.4 99.7h-1.6l1.3-2.3v3M564.8 97.9l.5-.5h.4l.6 .5a1.16 1.16 0 0 1-1 1.3l-.5 1.2h1.5"/>
<path d="M567.9 98.9h1.2M570.4 89.7l.5-.5h.4l.6 .5a1.16 1.16 0 0 1-1 1.2l-.5 1.3h1.5M570.6 81.2l.3-.3a.77 .77 0 0 1 1 .8l-.6 .5a.86 .86 0 0 1 .5 1.3 .86 .86 0 0 1-1.4-.1M570.9 82.2h.4M571.3 97.4v3M406.9 115.4h.9l.4-.2 .2-.3-.2-.7-.4-.3h-.9v3M406.9 107.2h.9l.4-.3 .2-.2-.2-.8-.4-.2h-.9v3M442.9 113.9a1.51 1.51 0 0 1 1.7 1.5 1.51 1.51 0 0 1-1.7 1.5zM442.9 105.7a1.51 1.51 0 0 1 1.7 1.5 1.51 1.51 0 0 1-1.7 1.5zM453.2 113.9h1.9M453.2 105.7h1.9M454.1 105.7v3"/>
<path d="M454.1 113.9v3M480.4 113.9a1.51 1.51 0 0 1 1.7 1.5 1.51 1.51 0 0 1-1.7 1.5zM480.4 105.7a1.51 1.51 0 0 1 1.7 1.5 1.51 1.51 0 0 1-1.7 1.5zM543.4 114.4l.5-.5h.4l.6 .5a1.16 1.16 0 0 1-1 1.3l-.5 1.2h1.5M543.6 105.9l.3-.2a.77 .77 0 0 1 1 .7l-.6 .5a.86 .86 0 0 1 .5 1.4 .86 .86 0 0 1-1.4-.1M543.9 106.9h.4M570.8 105.9l.3-.2 .4 .2a1.84 1.84 0 0 1-.4 2.8l-.3-.3a2 2 0 0 1 0-2.5zM571.9 114.9l-.2 .5-.6 .3-.5-.3a1.07 1.07 0 0 1 .5-1.5l.4 .3a1.84 1.84 0 0 1-.4 2.7l-.5-.5M409.9 139.2l-.6-.5a.77 .77 0 0 0-.9 .7l.5 .5a1.01 1.01 0 0 1 .8 1.5l-.8 .3-.7-.8M409.9 130.9l-.6-.5a.77 .77 0 0 0-.9 .8l.5 .5a1.01 1.01 0 0 1 .8 1.5l-.8 .2-.7-.7M441.4 138.7h1.5l-1.5 3h1.5M441.4 130.4l.7 1.5v1.5"/>
<path d="M442.9 130.4l-.8 1.5M453.4 122.7l-.6-.5a1.51 1.51 0 0 0-1.3 1.5 1.51 1.51 0 0 0 1.3 1.5l.6-.5v-1h-.8M481.9 122.2a1.51 1.51 0 0 1 1.7 1.5 1.51 1.51 0 0 1-1.7 1.5zM453.2 233.5h1.9M454.1 233.5v3M480.4 233.5a1.51 1.51 0 0 1 1.7 1.5 1.51 1.51 0 0 1-1.7 1.5zM246.6 290.4h1.9l-.7 2.3-.2 1.7M309.3 290.4v4l-1.9-4v4M373.7 351.3v-3l.9 2.5 1-2.5v3M417.4 348.8l-.6-.5a.77 .77 0 0 0-.9 .7l.5 .5a1.01 1.01 0 0 1 .8 1.5l-.8 .3-.7-.8M459.4 346.5l-.6-.5a1.51 1.51 0 0 0-1.3 1.5 1.51 1.51 0 0 0 1.3 1.5l.6-.5M475.7 346h1.9"/>
<path d="M70.8 389.8h1.2l.4-.3 .3-.4v-.6l-.3-.4-.4-.3h-1.2v4M72 389.8l.7 2M74.6 389.8h1.2M76.5 387.8h-1.9v4h1.9M165.8 387.8v3.3l.7 .7h.5l.7-.7v-3.3M169.3 387.8h2.4M170.5 387.8v4"/>
</g>
<!-- layer: SYMBOL -->
<path d="M352.1 71.4l4 6.9 4-6.9 4 6.9h-16zM360.2 79.6l4 6.9h-8zM360.1 96.1l4 6.9h-8zM360.1 87.8l4 7h-8zM360.1 104.4l4 6.9h-8zM360.1 112.6l4 6.9h-8zM67.9 278.6l4 6.9h-8zM369 398.7l4 6.9h-8zM409.1 398.4l4 6.9h-8z" fill="none" stroke="#000" stroke-width=".29"/>
<g font-size="7.8">
<text x="111.5" y="74.9">L</text>
<text x="472.3" y="400.6">A2</text>
</g>
<g font-size="5.2">
<text x="417.4" y="23.3">FT</text>
<text x="431.7" y="23.3">0</text>
<text x="243.2" y="73.9">12.00</text>
<text x="310.7" y="88.5">1.00</text>
<text x="330.6" y="88.5">0.02</text>
<text x="310.7" y="95.5">TYP</text>
<text x="158.7" y="111">8.35</text>
<text x="178.6" y="111">0.15</text>
<text x="317.3" y="120.2">3.85</text>
<text x="301.5" y="149.5">3.5</text>
<text x="317.6" y="149.5">0.3</text>
<text x="301.5" y="156.5">TYP</text>
<text x="49.7" y="196.4">12.00</text>
<text x="39" y="252.1">3.75</text>
<text x="57.3" y="252.1">REF</text>
<text x="158.8" y="252.1">3.25</text>
<text x="178.6" y="252.1">0.15</text>
<text x="148.4" y="271.6">1.00</text>
<text x="168.3" y="271.6">0.02</text>
<text x="148.4" y="278.6">TYP</text>
<text x="49.2" y="291.7">5.00</text>
<text x="69" y="291.7">0.05</text>
<text x="72.8" y="298.7">TYP</text>
<text x="251.4" y="294.4">796642-3 AS SHOWN</text>
<text x="173.8" y="358.5">+0.1</text>
<text x="162.4" y="361.5">1.4</text>
<text x="176.5" y="364.5">0</text>
<text x="79" y="366.2">5.0</text>
<text x="79" y="391.8">RECOMMENDED PC BOARD LAYOUT</text>
<text x="524.2" y="407.9">4:1</text>
<text x="570.9" y="407.5">C6</text>
</g>
<g font-size="4.6">
<text x="480.5" y="376.7">TERMINAL BLOCK HEADER ASSEMBLY</text>
<text x="488.9" y="381.7">180 DEGREE, CLOSED ENDS,</text>
<text x="505.7" y="386.7">5.00mm PITCH</text>
<text x="481.8" y="399.9">00779</text>
<text x="508.2" y="399.3">796642</text>
<text x="567.8" y="399.3">-</text>
</g>
<g font-size="4.1">
<text x="67.5" y="8.7">4</text>
<text x="207.2" y="8.7">3</text>
<text x="382.1" y="8.7">2</text>
<text x="521.8" y="8.7">1</text>
<text x="585.3" y="56.3">D</text>
<text x="4" y="60.3">D</text>
<text x="4" y="152.5">C</text>
<text x="585.3" y="152.5">C</text>
<text x="4" y="260.4">B</text>
<text x="585.3" y="263.6">B</text>
<text x="4" y="368.4">A</text>
<text x="585.3" y="368.4">A</text>
</g>
<g font-size="3.9">
<text x="448.6" y="30.5">C6</text>
<text x="350.5" y="77.5">9</text>
<text x="358.5" y="77.5">8</text>
<text x="424.4" y="75.7">-</text>
<text x="455.3" y="75.7">TIN PLATED</text>
<text x="495.7" y="75.7">17.0</text>
<text x="523.4" y="75.7">3</text>
<text x="545.3" y="75.7">3-796642-4</text>
<text x="408.4" y="83.9">SEE DETAIL A-A</text>
<text x="455.3" y="83.9">TIN PLATED</text>
<text x="495.7" y="83.9">17.0</text>
<text x="523.4" y="83.9">3</text>
<text x="545.3" y="83.9">3-796642-3</text>
<text x="358.5" y="85.7">8</text>
<text x="358.5" y="94">8</text>
<text x="424.4" y="92.2">-</text>
<text x="461.5" y="92.2">AU FL</text>
<text x="495.7" y="92.2">37.0</text>
<text x="523.4" y="92.2">7</text>
<text x="545.3" y="92.2">3-796642-2</text>
<text x="409.6" y="100.4">PIN 2 REMOVED</text>
<text x="455.3" y="100.4">TIN PLATED</text>
<text x="495.7" y="100.4">42.0</text>
<text x="523.4" y="100.4">8</text>
<text x="358.5" y="102.2">8</text>
<text x="358.5" y="110.5">8</text>
<text x="409.6" y="108.7">PIN 2 REMOVED</text>
<text x="455.3" y="108.7">TIN PLATED</text>
<text x="495.7" y="108.7">37.0</text>
<text x="523.4" y="108.7">7</text>
<text x="545.3" y="108.7">3-796642-0</text>
<text x="358.5" y="118.7">8</text>
<text x="409.6" y="116.9">PIN 2 REMOVED</text>
<text x="455.3" y="116.9">TIN PLATED</text>
<text x="495.7" y="116.9">32.0</text>
<text x="523.4" y="116.9">6</text>
<text x="545.3" y="116.9">2-796642-9</text>
<text x="424.4" y="125.2">-</text>
<text x="454.1" y="125.2">GOLD PLATED</text>
<text x="495.7" y="125.2">25.0</text>
<text x="523.4" y="125.2">5</text>
<text x="543.2" y="125.2">2- 796642 -8</text>
<text x="382.7" y="135.2">6</text>
<text x="410.9" y="133.4">SEE DETAIL Y</text>
<text x="495.7" y="133.4">50.0</text>
<text x="522.2" y="133.4">10</text>
<text x="543.2" y="133.4">2- 796642 -7</text>
<text x="382.7" y="143.5">6</text>
<text x="410.9" y="141.7">SEE DETAIL Z</text>
<text x="495.7" y="141.7">40.0</text>
<text x="523.4" y="141.7">8</text>
<text x="543.2" y="141.7">2- 796642 -6</text>
<text x="424.4" y="149.9">-</text>
<text x="494.5" y="149.9">127.0</text>
<text x="522.2" y="149.9">25</text>
<text x="543.2" y="149.9">2- 796642 -5</text>
<text x="424.4" y="158.2">-</text>
<text x="494.5" y="158.2">122.0</text>
<text x="522.2" y="158.2">24</text>
<text x="543.2" y="158.2">2- 796642 -4</text>
<text x="424.4" y="166.4">-</text>
<text x="494.5" y="166.4">117.0</text>
<text x="522.2" y="166.4">23</text>
<text x="543.2" y="166.4">2- 796642 -3</text>
<text x="424.4" y="174.7">-</text>
<text x="494.5" y="174.7">112.0</text>
<text x="522.2" y="174.7">22</text>
<text x="543.2" y="174.7">2- 796642 -2</text>
<text x="424.4" y="182.9">-</text>
<text x="494.5" y="182.9">107.0</text>
<text x="522.2" y="182.9">21</text>
<text x="543.2" y="182.9">2- 796642 -1</text>
<text x="424.4" y="191.2">-</text>
<text x="494.5" y="191.2">102.0</text>
<text x="522.2" y="191.2">20</text>
<text x="543.2" y="191.2">2- 796642 -0</text>
<text x="424.4" y="199.4">-</text>
<text x="495.7" y="199.4">97.5</text>
<text x="522.2" y="199.4">19</text>
<text x="543.2" y="199.4">1- 796642 -9</text>
<text x="424.4" y="207.7">-</text>
<text x="495.7" y="207.7">92.0</text>
<text x="522.2" y="207.7">18</text>
<text x="543.2" y="207.7">1- 796642 -8</text>
<text x="424.4" y="215.9">-</text>
<text x="495.7" y="215.9">87.0</text>
<text x="522.2" y="215.9">17</text>
<text x="543.2" y="215.9">1- 796642 -7</text>
<text x="424.4" y="224.2">-</text>
<text x="495.7" y="224.2">82.0</text>
<text x="522.2" y="224.2">16</text>
<text x="543.2" y="224.2">1- 796642 -6</text>
<text x="424.4" y="232.4">-</text>
<text x="495.7" y="232.4">77.0</text>
<text x="522.2" y="232.4">15</text>
<text x="543.2" y="232.4">1- 796642 -5</text>
<text x="455.3" y="236.5">TIN PLATED</text>
<text x="424.4" y="240.7">-</text>
<text x="495.7" y="240.7">72.0</text>
<text x="522.2" y="240.7">14</text>
<text x="543.2" y="240.7">1- 796642 -4</text>
<text x="424.4" y="248.9">-</text>
<text x="495.7" y="248.9">67.0</text>
<text x="522.2" y="248.9">13</text>
<text x="543.2" y="248.9">1- 796642 -3</text>
<text x="424.4" y="257.2">-</text>
<text x="495.7" y="257.2">62.0</text>
<text x="522.2" y="257.2">12</text>
<text x="543.2" y="257.2">1- 796642 -2</text>
<text x="424.4" y="265.4">-</text>
<text x="495.7" y="265.4">57.0</text>
<text x="522.2" y="265.4">11</text>
<text x="543.2" y="265.4">1- 796642 -1</text>
<text x="424.4" y="273.7">-</text>
<text x="495.7" y="273.7">52.0</text>
<text x="522.2" y="273.7">10</text>
<text x="543.2" y="273.7">1- 796642 -0</text>
<text x="424.4" y="281.9">-</text>
<text x="495.7" y="281.9">47.0</text>
<text x="523.4" y="281.9">9</text>
<text x="547.2" y="281.9">796642 -9</text>
<text x="66.3" y="284.7">5</text>
<text x="424.4" y="290.2">-</text>
<text x="495.7" y="290.2">42.0</text>
<text x="523.4" y="290.2">8</text>
<text x="547.2" y="290.2">796642 -8</text>
<text x="424.4" y="298.4">-</text>
<text x="495.7" y="298.4">37.0</text>
<text x="523.4" y="298.4">7</text>
<text x="547.2" y="298.4">796642 -7</text>
<text x="424.4" y="306.7">-</text>
<text x="495.7" y="306.7">32.0</text>
<text x="523.4" y="306.7">6</text>
<text x="547.2" y="306.7">796642 -6</text>
<text x="424.4" y="314.9">-</text>
<text x="495.7" y="314.9">27.0</text>
<text x="523.4" y="314.9">5</text>
<text x="547.2" y="314.9">796642 -5</text>
<text x="424.4" y="323.2">-</text>
<text x="495.7" y="323.2">22.0</text>
<text x="523.4" y="323.2">4</text>
<text x="547.2" y="323.2">796642 -4</text>
<text x="424.4" y="331.4">-</text>
<text x="495.7" y="331.4">17.0</text>
<text x="523.4" y="331.4">3</text>
<text x="547.2" y="331.4">796642 -3</text>
<text x="424.4" y="339.7">-</text>
<text x="495.7" y="339.7">12.0</text>
<text x="523.4" y="339.7">2</text>
<text x="547.2" y="339.7">796642 -2</text>
<text x="375" y="351.3">MARKING</text>
<text x="417" y="351.3">SPECIAL</text>
<text x="459" y="349">CONTACT</text>
<text x="460.2" y="353.5">FINISH</text>
<text x="494.5" y="351.3">DIM L</text>
<text x="518.5" y="349">NO OF</text>
<text x="519.7" y="353.5">POSN</text>
<text x="550.2" y="353.5">NUMBER</text>
<text x="552.7" y="349">PART</text>
<text x="366.5" y="376.3">mm</text>
<text x="434.1" y="384.8">-</text>
<text x="434.1" y="394">-</text>
<text x="452.6" y="399.8">-</text>
<text x="367.3" y="404.8">1</text>
<text x="407.5" y="404.5">1</text>
<text x="548.1" y="407.4">1</text>
<text x="558.4" y="407.4">2</text>
</g>
<g font-size="3.6">
<text x="431.4" y="363.4">S.WELDON</text>
<text x="450.4" y="360.4">19OCT2000</text>
<text x="431.4" y="369.7">D.BIEVENOUR</text>
<text x="450.4" y="366.7">19OCT2000</text>
<text x="431.4" y="376.1">D.BIEVENOUR</text>
<text x="450.4" y="373.1">19OCT2000</text>
</g>
<g font-size="3.3">
<text x="460.8" y="30.2">REVISED PER ECO-14-015436</text>
<text x="562.3" y="30.5">NK</text>
<text x="572.3" y="30.5">MM</text>
<text x="532.4" y="365.1">TE Connectivity</text>
<text x="429" y="406.1">CUSTOMER DRAWING</text>
</g>
<g font-size="2.9">
<text x="491" y="16.8">REVISIONS</text>
<text x="21.7" y="21.8">C</text>
</g>
<g font-size="2.6">
<text x="544.7" y="30.3">13OCT2014</text>
<text x="408.3" y="379.8">-</text>
<text x="408.3" y="382.9">0.30</text>
<text x="408.3" y="385.8">0.25</text>
<text x="408.3" y="388.8">-</text>
<text x="408.3" y="391.8">-</text>
<text x="417.9" y="394.5">-</text>
</g>
<text font-size="2.5" x="359.9" y="361.1">THIS DRAWING IS A CONTROLLED DOCUMENT.</text>
<g font-size="2.2">
<text x="390.2" y="379.7">0 PLC</text>
<text x="390.2" y="382.6">1 PLC</text>
<text x="390.2" y="385.6">2 PLC</text>
<text x="390.2" y="388.6">3 PLC</text>
<text x="390.2" y="391.6">4 PLC</text>
<text x="390.2" y="394.6">ANGLES</text>
</g>
<g font-size="2">
<text x="16.7" y="15.5">THIS DRAWING IS UNPUBLISHED.</text>
<text x="93.9" y="15.5">RELEASED FOR PUBLICATION</text>
<text x="158.9" y="15.5">20</text>
<text x="416.5" y="16">LOC</text>
<text x="429.2" y="16">DIST</text>
<text x="27.3" y="21.4">COPYRIGHT</text>
<text x="40.8" y="21.4">20</text>
<text x="56.3" y="21.4">BY -</text>
<text x="108.8" y="20.3">ALL RIGHTS RESERVED.</text>
<text x="443.5" y="22.9">P</text>
<text x="450.4" y="22.9">LTR</text>
<text x="492.6" y="22.9">DESCRIPTION</text>
<text x="549" y="22.9">DATE</text>
<text x="563.2" y="22.9">DWN</text>
<text x="572.5" y="22.9">APVD</text>
<text x="429.2" y="359.8">DWN</text>
<text x="362.5" y="370.8">DIMENSIONS:</text>
<text x="397" y="370.7">TOLERANCES UNLESS</text>
<text x="429.2" y="366.1">CHK</text>
<text x="394.8" y="372.8">OTHERWISE SPECIFIED:</text>
<text x="429.2" y="372.5">APVD</text>
<text x="473.2" y="372.5">NAME</text>
<text x="429.2" y="378.8">PRODUCT SPEC</text>
<text x="429.2" y="388.1">APPLICATION SPEC</text>
<text x="474.4" y="391.5">SIZE</text>
<text x="484.4" y="391.5">CAGE CODE</text>
<text x="500.1" y="391.5">DRAWING NO</text>
<text x="560.6" y="391.5">RESTRICTED TO</text>
<text x="351.7" y="397.2">MATERIAL</text>
<text x="390.6" y="397.2">FINISH</text>
<text x="429.2" y="397.4">WEIGHT</text>
<text x="516" y="404.2">SCALE</text>
<text x="537.2" y="404.2">SHEET</text>
<text x="554.7" y="404.4">OF</text>
<text x="566.6" y="404.2">REV</text>
<text x="12.5" y="411.6">1471-9 (3/11)</text>
</g>
</svg>
